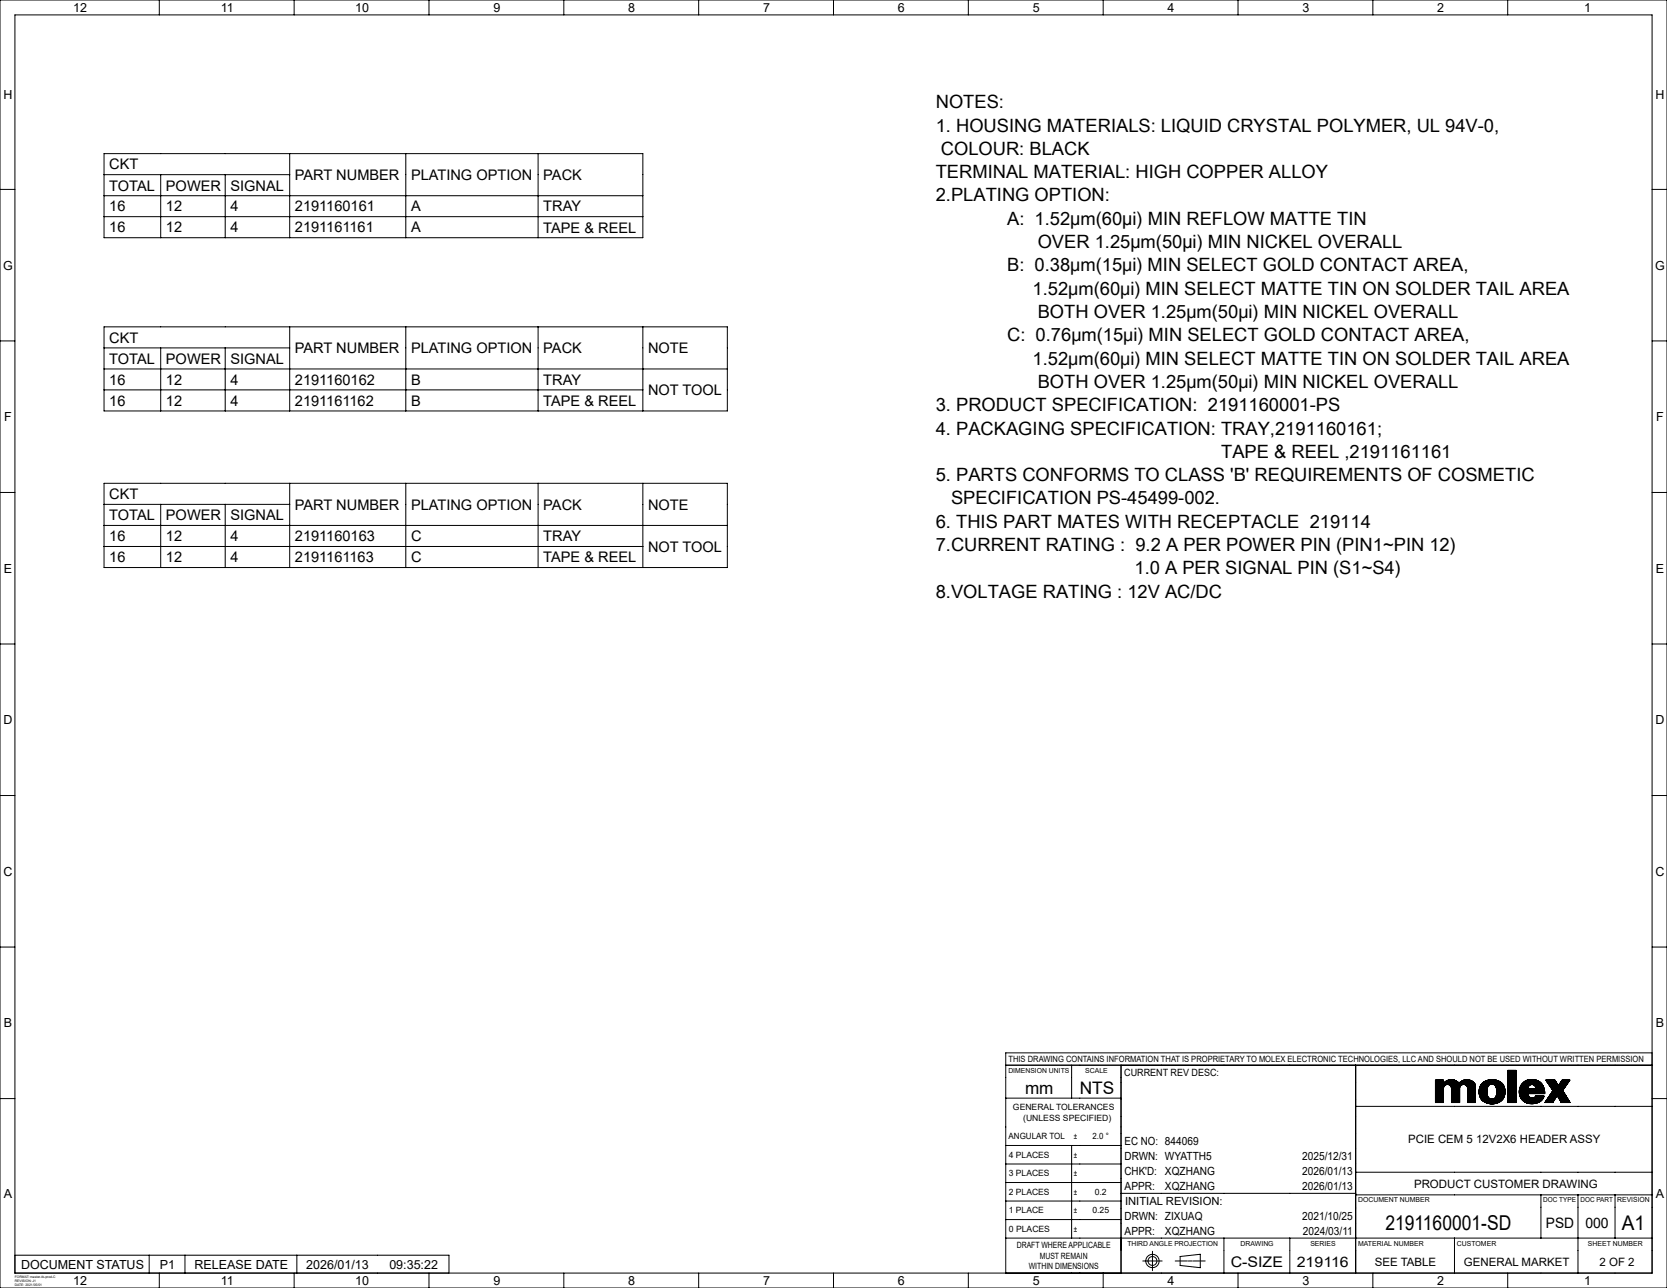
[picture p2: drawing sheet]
<svg xmlns="http://www.w3.org/2000/svg" width="559mm" height="432mm" viewBox="0 0 559 432" stroke-linecap="round" stroke-linejoin="round" font-family="sans-serif">
<g fill="none" stroke="#000" stroke-width=".34">
<path d="M0 0h558.8v431.8h-558.8zM5 5h548.8v421.8h-548.8zM53.4 0v5M98.6 0v5M143.8 0v5M189 0v5M234.2 0v5M279.4 0v5M324.6 0v5M369.8 0v5M415 0v5M460.2 0v5"/>
<path d="M505.4 0v5M34.9 51.5h180.6v28.2h-180.6zM34.9 58.6h62.2M53.9 58.6v21.1M75.5 58.6v21.1M97.1 51.5v28.2M136 51.5v28.2M180.4 51.5v28.2M0 63.5h5M34.9 65.6h180.6M34.9 72.6h180.6M553.8 63.5h5"/>
<path d="M0 114.3h5M34.9 109.6h208.9v28.2h-208.9zM34.9 116.6h62.2M53.9 116.6v21.2M75.5 116.6v21.2M97.1 109.6v28.2M136 109.6v28.2M180.4 109.6v28.2M215.5 109.6v28.2M553.8 114.3h5M34.9 123.7h208.9M34.9 130.7h180.6"/>
<path d="M0 165.1h5M34.9 162h208.9v28.3h-208.9zM34.9 169.1h62.2M34.9 176.1h208.9M53.9 169.1v21.2M75.5 169.1v21.2M97.1 162v28.3M136 162v28.3M180.4 162v28.3M215.5 162v28.3M553.8 165.1h5M34.9 183.2h180.6"/>
<path d="M0 215.9h5M553.8 215.9h5M0 266.7h5M553.8 266.7h5M0 317.5h5M553.8 317.5h5M337.1 357.1h216.7M359.2 357.1v11M375.8 357.1v69.7M454.4 357.1v69.7M505.4 358.8h2.8v10.8h-2.8zM505.5 358.8l-.1 .2"/>
<path d="M505.7 358.8l-.3 .3 .3-.3M505.9 358.8l-.5 .5M506 358.8l-.6 .6M506.1 358.8l-.7 .7M506.2 358.8l-.8 .8M506.3 358.8l-.9 .9M506.5 358.8l-1.1 1.1M506.6 358.8l-1.2 1.2M506.7 358.8l-1.3 1.3M506.8 358.8l-1.4 1.4M506.9 358.8l-1.5 1.5M507.1 358.8l-1.7 1.7"/>
<path d="M507.2 358.8l-1.8 1.8M507.3 358.8l-1.9 1.9M507.4 358.8l-2 2M507.5 358.8l-2.1 2.1M507.8 358.8l-2.4 2.4M508 358.8l-2.6 2.6M508.1 358.8l-2.7 2.7M508.2 360l-2.8 2.8M508.2 359.9l-2.8 2.8M508.2 359.8l-2.8 2.7M508.2 359.6l-2.8 2.8M508.2 359.5l-2.8 2.8"/>
<path d="M508.2 359.4l-2.8 2.8M508.2 359.3l-2.8 2.8M508.2 359.2l-2.8 2.8M508.2 359l-2.8 2.8M508.2 358.9l-2.8 2.8M508.2 358.9l-2.8 2.7M553.8 353h-216.7v73.8M0 368.3h5M337.1 368.1h38.7M454.4 370.9h99.4M481.2 362.5l.4-.4-.4 .4M481.2 362.1h2.7"/>
<path d="M481.2 362.1v7.5M481.2 362.1v.1M481.3 362.1l-.1 .1M481.4 362.1l-.2 .3 .2-.3M481.7 362.1l-.5 .5M481.8 362.1l-.6 .7M481.9 362.1l-.7 .8M482 362.1l-.8 .9M482.2 362.1l-1 1M482.3 362.1l-1.1 1.1M482.4 362.1l-1.2 1.3M482.5 362.1l-1.3 1.4"/>
<path d="M482.6 362.1l-1.4 1.5M482.8 362.1l-1.6 1.6M482.9 362.1l-1.7 1.7M483 362.1l-1.8 1.8M483.1 362.1l-1.9 2M483.2 362.1l-2 2.1M483.4 362.1l-2.2 2.2M483.5 362.1l-2.3 2.3M483.6 362.1l-2.4 2.4M483.7 362.1l-2.5 2.6M483.8 362.1l-2.6 2.7M483.9 364.9a1.34 1.34 0 0 1 1.3-1.3 1.34 1.34 0 0 1 1.4 1.3"/>
<path d="M483.9 368.7l-1 .9M483.9 368.6l-1.1 1M483.9 368.4l-1.2 1.2M483.9 368.3l-1.3 1.3M483.9 368.2l-1.5 1.4M483.9 368.1l-1.6 1.5M483.9 368l-1.7 1.6M483.9 367.8l-1.8 1.8M483.9 367.7l-1.9 1.9M483.9 367.6l-2.1 2M483.9 367.5l-2.2 2.1M483.9 367.4l-2.3 2.2"/>
<path d="M483.9 367.2l-2.4 2.4M483.9 367.1l-2.5 2.5M483.9 367l-2.7 2.6M483.9 366.9l-2.7 2.7M483.9 366.8l-2.7 2.7M483.9 366.6l-2.7 2.8M483.9 366.5l-2.7 2.8M483.9 366.4l-2.7 2.8M483.9 366.3l-2.7 2.7M483.9 366.2l-2.7 2.7M483.9 366l-2.7 2.8M483.9 365.9l-2.7 2.8"/>
<path d="M483.9 365.8l-2.7 2.8M483.9 365.7l-2.7 2.7M483.9 365.6l-2.7 2.7M483.9 365.5l-2.7 2.8M483.9 365.4l-2.7 2.7M483.9 365.3l-2.7 2.7M483.9 365.1l-2.7 2.8M483.9 365l-2.7 2.8M483.9 364.9l-2.7 2.8M483.9 369.6h-.2M483.9 369.4l-.3 .2M483.9 369.3l-.4 .3"/>
<path d="M483.9 369.2l-.5 .4M483.9 369l-.6 .6M483.9 368.9l-.9 .7M483.9 364.9v4.7h-2.7M483.9 362.1v1.1a3.4 3.4 0 0 1 5.2 0 3.4 3.4 0 0 1 4.9-.3M483.9 364.8l-2.7 2.7M483.9 363l-2.7 2.7M483.9 362.9l-2.7 2.7M483.9 362.7l-2.7 2.8M483.9 362.6l-2.7 2.8M483.9 362.5l-2.7 2.8M483.9 362.4l-2.7 2.7"/>
<path d="M483.9 362.3l-2.7 2.7M483.9 362.1l-2.7 2.8M483.9 364.6l-2.7 2.8M483.9 364.5l-2.7 2.8M484 364.3l-2.8 2.9M484.2 362.8l-3 3.1M484.7 362.5l-3.5 3.5M485 362.3l-3.8 3.8M485.2 362.2l-4 4M485.4 362.2l-4.2 4.1M485.5 362.1l-4.3 4.4M485.7 362.1l-4.5 4.5"/>
<path d="M485.9 362l-4.7 4.7M486 362l-4.8 4.8M486.1 362l-4.9 4.9M486.3 362l-5.1 5.1M486.4 362l-1.8 1.7M486.5 362l-1.7 1.6M486.6 365.5l2.4-2.4-2.4 2.5M486.6 364.9v4.7M486.6 362l-1.6 1.6M486.7 362l-1.6 1.6M486.9 362l-1.7 1.6M487 362l-1.7 1.6"/>
<path d="M487.1 362l-1.7 1.6M487.2 362l-1.7 1.6M487.3 362.1l-1.7 1.5M487.3 362.1l-1.6 1.6M487.4 362.1l-1.6 1.6M487.5 362.1l-1.7 1.6M487.6 362.1l-1.7 1.7M487.7 362.2l-1.7 1.6M487.8 362.2l-1.7 1.7M487.9 362.3l-1.7 1.7M488 362.3l-1.7 1.8M488.1 362.4l-1.8 1.7"/>
<path d="M488.2 362.4l-1.8 1.8M488.2 362.4l-1.8 1.9M488.3 362.5l-1.9 1.9M488.4 362.5l-1.9 2M488.5 362.6l-2 1.9M488.5 362.6l-2 2M488.6 362.7l-2.1 2M488.7 362.7l-2.1 2.2M488.7 362.8l-2.1 2.2M488.8 362.9l-2.2 2.2M488.9 362.9l-2.3 2.3M488.9 363l-2.3 2.3"/>
<path d="M489.3 369.6h.1M489.3 369.5l-.2 .1M489.3 369.3l-.3 .3 .3-.2M489.3 369.2l-.4 .4M489.3 369.1l-.6 .5M489.3 368.9l-.7 .7M489.3 368.8l-.8 .8M489.3 368.7l-.9 .9M489.3 368.6l-1 1M489.3 368.5l-1.2 1.1M489.3 368.3l-1.3 1.3M489.3 368.2l-1.4 1.4"/>
<path d="M489.3 368.1l-1.5 1.5M489.3 368l-1.6 1.6M489.3 367.9l-1.8 1.7M489.3 367.7l-1.9 1.9M489.3 367.6l-2 2M489.3 367.5l-2.1 2.1M489.3 367.4l-2.2 2.2M489.3 367.3l-2.4 2.3M489.3 367.2l-2.5 2.4M489.3 367l-2.6 2.6M489.3 366.9l-2.7 2.7M489.3 366.8l-2.7 2.8"/>
<path d="M489.3 366.7l-2.7 2.8M489.3 366.6l-2.7 2.7M489.3 366.4l-2.7 2.8M489.3 366.3l-2.7 2.8M489.3 366.2l-2.7 2.8M489.3 366.1l-2.7 2.8M489.3 366l-2.7 2.8M489.3 365.9l-2.7 2.8M489.3 365.8l-2.7 2.8M489.3 365.7l-2.7 2.7M489.3 365.5l-2.7 2.8M489.3 365.4l-2.7 2.8"/>
<path d="M489.3 365.3l-2.7 2.8M489.3 365.2l-2.7 2.8M489.3 365.1l-2.7 2.7M489.3 364.9l-2.7 2.8M489.3 364.8l-2.7 2.8M489.3 364.7l-2.7 2.8M489.3 364.5l-2.7 2.9M489.4 364.3l-2.8 3M489.5 362.8l-2.9 2.9M489.9 362.5l-3.3 3.3M490.2 362.3l-3.6 3.6M490.4 362.2l-3.8 3.9"/>
<path d="M490.6 362.2l-4 4M490.7 362.1l-4.1 4.2M490.9 362.1l-4.3 4.3M491.1 362l-4.5 4.5M491.2 362l-4.6 4.7M491.3 362l-4.7 4.8M491.5 362l-4.9 4.9M491.6 362l-5 5M491.7 362l-5.1 5.1M491.8 362l-1.7 1.7M491.9 362l-1.6 1.6M492 364.9a1.34 1.34 0 0 0-1.4-1.3 1.34 1.34 0 0 0-1.3 1.3v4.7h-2.7"/>
<path d="M492 369.1l2.6-2.5-2.6 2.7M492 365.2l2.2-2.1-2.2 2.3M492 365l2.1-2-2.1 2.1M492 364.9v4.7M492.1 362l-1.7 1.6M492.2 362l-1.7 1.6M492.3 362l-1.6 1.6M492.4 362l-1.6 1.6M492.5 362.1l-1.6 1.5M492.6 362.1l-1.6 1.5M492.7 362.1l-1.6 1.5M492.7 362.1l-1.5 1.6"/>
<path d="M492.8 362.2l-1.6 1.5M493.1 362.2l-1.8 1.5M493.1 362.3l-1.6 1.6M493.2 362.3l-1.6 1.7M493.3 362.4l-1.7 1.6M493.4 362.4l-1.7 1.7M493.5 362.5l-1.8 1.7M493.5 362.5l-1.7 1.7M493.6 362.5l-1.8 1.8M493.7 362.6l-1.8 1.8M493.7 362.6l-1.8 1.9M493.8 362.7l-1.9 1.9"/>
<path d="M493.9 362.7l-1.9 2M493.9 362.8l-1.9 2M494 362.9l-2 2M494 362.9l.6 1.2M494.3 363.1l-2.3 2.4M494.3 363.2l-2.3 2.4M494.4 363.3l-2.4 2.4M494.4 363.4l-2.4 2.4M494.4 363.4l-2.4 2.6M494.5 363.5l-2.5 2.6M494.5 363.6l-2.5 2.6M494.5 363.7l-2.5 2.6"/>
<path d="M494.5 363.8l-2.5 2.6M494.6 363.9l-2.6 2.7M494.6 364l-2.6 2.7M494.6 369.6h-.1M494.6 369.5l-.2 .1M494.6 369.3l-.3 .3M494.6 369.2l-.4 .4M494.6 369.1l-.5 .5M494.6 369l-.7 .6M494.6 368.9l-.8 .7M494.6 368.7l-.9 .9M494.6 368.6l-1 1"/>
<path d="M494.6 368.5l-1.1 1.1M494.6 368.4l-1.3 1.2M494.6 368.3l-1.4 1.3M494.6 368.1l-1.5 1.5M494.6 368l-1.6 1.6M494.6 367.9l-1.7 1.7M494.6 367.8l-1.9 1.8M494.6 367.7l-2 1.9M494.6 367.5l-2.1 2.1M494.6 367.4l-2.2 2.2M494.6 367.3l-2.3 2.3M494.6 367.2l-2.5 2.4"/>
<path d="M494.6 367.1l-2.6 2.5M494.6 366.9l-2.6 2.7M494.6 366.8l-2.6 2.7M494.6 366.7l-2.6 2.7M494.6 366.4l-2.6 2.7M494.6 366.3l-2.6 2.7M494.6 366.2l-2.6 2.6M494.6 366.1l-2.6 2.6M494.6 365.9l-2.6 2.7M494.6 365.8l-2.6 2.7M494.6 365.7l-2.6 2.7M494.6 365.6l-2.6 2.6"/>
<path d="M494.6 365.5l-2.6 2.6M494.6 365.3l-2.6 2.7M494.6 365.2l-2.6 2.7M494.6 365.1l-2.6 2.7M494.6 365l-2.6 2.6M494.6 364.9l-2.6 2.6M494.6 364.7l-2.6 2.7M494.6 364.6l-2.6 2.7M494.6 364.5l-2.6 2.7M494.6 364.4l-2.6 2.6M494.6 364.3l-2.6 2.6M494.6 364.1l-2.6 2.7"/>
<path d="M494.6 364.1v5.5h-2.6M497.3 362.8a4.2 4.2 0 0 0 0 6.4M497.3 362.8l-.9 .9M497.6 362.6l-1.3 1.3M497.9 362.5l-1.7 1.7M498.1 362.4l-2 2M498.3 362.3l-2.3 2.2M498.4 366l-2.1 2.1M498.4 366.1l-2 2.1M498.4 365.9l-2.1 2.2M498.4 366.2l-2 2.1M498.4 365.7l-2.2 2.3"/>
<path d="M498.4 366.3l-2 2.1M498.4 365.6l-2.2 2.3M498.5 366.4l-2 2.1 2-2M498.5 365.5l-2.3 2.3M498.5 365.3l-2.4 2.4M498.5 362.2l-2.5 2.5M498.5 366.6l-1.9 2M498.5 366.7l-1.9 2M498.5 365.2l-2.4 2.5M498.5 366.8l-1.8 1.9M498.5 365l-2.4 2.6M498.5 366.9l-1.7 1.9 1.8-1.8"/>
<path d="M498.6 364.9l-2.6 2.6M498.6 367.1l-1.8 1.8M498.6 364.7l-2.6 2.7M498.6 367.2l-1.7 1.7M498.6 367.3l-1.6 1.7M498.6 362.2l-2.7 2.7M498.7 364.5l-2.7 2.8M498.7 367.4l-1.7 1.6M498.7 367.5l-1.6 1.6M498.7 364.4a1.47 1.47 0 0 1 1.4-1 1.47 1.47 0 0 1 1.4 1M498.7 364.4l-.3 1.6 .3 1.5M498.7 367.6l-1.5 1.6 1.6-1.5"/>
<path d="M498.7 364.4l-2.8 2.8M498.8 367.8l-1.5 1.4M498.8 362.1l-2.9 2.9M498.9 367.8l-1.5 1.5M498.9 364.1l-3 3M498.9 362.1l-3 3M498.9 367.9l-1.4 1.4M499 368l-1.4 1.4M499 368.1l-1.3 1.3M499.1 362.1l-3.3 3.2M499.1 368.1l-1.4 1.4M499.2 368.2l-1.4 1.3"/>
<path d="M499.2 362l-3.4 3.4M499.3 368.2l-1.4 1.4M499.3 368.3l-1.3 1.3M499.3 362l-3.5 3.5M499.4 368.3l-1.3 1.3M499.5 362l-3.7 3.7M499.5 368.4l-1.4 1.3M499.6 368.4l-1.4 1.3M499.6 362l-3.8 3.8M499.7 368.4l-1.4 1.3M499.8 362l-4 3.9M499.8 368.5l-1.4 1.3"/>
<path d="M499.9 368.5l-1.4 1.3M499.9 361.9l-4.1 4.1M500 368.5l-1.4 1.3M500 361.9l-4.2 4.3M500.1 368.5l-1.4 1.4M500.1 361.9l-4.3 4.4M500.2 368.5l-1.4 1.4M500.2 361.9l-4.4 4.5M500.4 368.5l-1.5 1.4M500.4 361.9l-4.6 4.6M500.5 362l-4.7 4.6M500.5 368.4l-1.5 1.5"/>
<path d="M500.6 362l-4.8 4.7M500.7 362l-4.8 4.8M500.7 368.4l-1.6 1.6M500.8 362l-4.9 4.9M500.9 362l-5 5M501 368.2l-1.8 1.8M501 362l-1.7 1.7M501.1 362l-1.6 1.5M501.2 362l-1.5 1.5M501.3 362.1l-1.4 1.4M501.4 362.1l-1.4 1.3M501.5 364.4a3.2 3.2 0 0 1-.9 4 1.47 1.47 0 0 1-1.9-.9"/>
<path d="M501.5 362.1l-1.4 1.3M501.5 364.6l1.8-1.6-1.7 1.7M501.6 362.1l-1.4 1.3M501.7 362.2l-1.4 1.3M501.7 365.3l2-1.9-2 2M501.8 362.2l-1.4 1.3M501.9 362.2l-1.4 1.3M502 362.3l-1.4 1.2M502 362.3l-1.3 1.3M502.1 362.3l-1.3 1.3M502.2 362.4l-1.3 1.3M502.3 362.4l-1.4 1.3"/>
<path d="M502.4 362.4l-1.4 1.4M502.5 362.5l-1.4 1.3M502.5 362.5l-1.3 1.4M502.6 362.6l-1.4 1.4M502.7 362.6l-1.4 1.4M502.8 362.6l-1.5 1.5M502.9 362.7l-1.5 1.5 1.5-1.5M503 362.8l-1.6 1.5M503 362.8l1 1M503 362.8a5.3 5.3 0 0 0-5.7 0M503 369.2a5.3 5.3 0 0 1-5.7 0M503.1 362.8l-1.6 1.6"/>
<path d="M503.1 362.9l-1.6 1.6M503.3 363l-1.7 1.8M503.4 363.1l-1.8 1.8M503.5 363.1l-1.9 1.9M503.5 363.2l-1.8 1.9M503.6 363.2l-1.9 1.9M503.6 363.3l-1.9 1.9M503.7 363.5l-2 2M503.8 363.5l-2.1 2.1M503.8 363.6l-2 2.2M503.9 368.4l-.9 .8M503.9 363.7l-2.1 2.2"/>
<path d="M503.9 363.8l-2.1 2.2M504 363.8l-2.2 2.3M504 363.8a4.3 4.3 0 0 1-1 5.4M504 363.9l-2.2 2.3M504 368.1l-1.3 1.3M504.1 364l-2.4 2.4M504.1 364.1l-2.4 2.4M504.1 367.9l-1.6 1.6M504.1 364.2l-2.4 2.4M504.2 364.2l-2.5 2.6M504.2 364.3l-2.5 2.6M504.2 367.7l-2 1.9"/>
<path d="M504.2 364.4l-2.6 2.7M504.3 364.5l-2.7 2.8M504.3 367.5l-2.3 2.2M504.3 364.6l-2.8 2.8M504.3 364.7l-2.9 2.9M504.3 367.3l-2.4 2.5M504.4 364.8l-3.1 3.1M504.4 364.9l-5.1 5.1M504.4 367.1l-2.7 2.8M504.4 365l-5 5M504.4 367l-2.9 2.9M504.4 365.1l-4.9 4.9"/>
<path d="M504.5 365.2l-4.9 4.8M504.5 366.8l-3.1 3.1M504.5 365.3l-4.8 4.8M504.5 366.7l-3.3 3.3M504.5 365.4l-4.7 4.7M504.5 366.5l-3.4 3.5M504.5 365.5l-4.6 4.6M504.5 365.6l-4.5 4.5M504.5 366.4l-3.6 3.6M504.5 366.3l-3.7 3.7M504.5 365.7l-4.4 4.4M504.5 365.8l-4.2 4.3"/>
<path d="M504.5 366.2l-3.9 3.9M504.5 366l-4 4.1M504.5 365.9l-4.1 4.2M505.4 361.1l2.3-2.3-2.3 2.3M505.4 367.2l2.8-2.7-2.8 2.8M508.2 369.6h-.2M508.2 369.4l-.3 .2M508.2 369.3l-.4 .3M508.2 369.2l-.5 .4M508.2 369l-.6 .6M508.2 368.9l-.7 .7M508.2 368.8l-.9 .8"/>
<path d="M508.2 368.7l-1 .9M508.2 368.6l-1.1 1M508.2 368.4l-1.2 1.2M508.2 368.3l-1.3 1.3M508.2 368.2l-1.5 1.4M508.2 368.1l-1.6 1.5M508.2 368l-1.7 1.6M508.2 367.8l-1.8 1.8M508.2 367.7l-1.9 1.9M508.2 367.6l-2 2M508.2 367.5l-2.2 2.1M508.2 367.4l-2.3 2.2"/>
<path d="M508.2 367.2l-2.4 2.4M508.2 367.1l-2.5 2.5M508.2 367l-2.6 2.6M508.2 366.8l-2.8 2.8 2.8-2.7M508.2 366.6l-2.8 2.8M508.2 366.5l-2.8 2.8M508.2 366.4l-2.8 2.8M508.2 366.3l-2.8 2.8M508.2 366.2l-2.8 2.8M508.2 366l-2.8 2.8M508.2 365.9l-2.8 2.8M508.2 365.8l-2.8 2.8"/>
<path d="M508.2 365.7l-2.8 2.8M508.2 365.6l-2.8 2.8M508.2 365.4l-2.8 2.8M508.2 365.3l-2.8 2.8M508.2 365.2l-2.8 2.8M508.2 365.1l-2.8 2.8M508.2 365l-2.8 2.8M508.2 364.8l-2.8 2.8M508.2 364.7l-2.8 2.8M508.2 364.6l-2.8 2.8M508.2 364.3l-2.8 2.8M508.2 364.2l-2.8 2.8"/>
<path d="M508.2 364.1l-2.8 2.8M508.2 363.9l-2.8 2.8M508.2 363.8l-2.8 2.8M508.2 363.7l-2.8 2.8M508.2 363.6l-2.8 2.8M508.2 363.5l-2.8 2.8M508.2 363.3l-2.8 2.8M508.2 363.2l-2.8 2.8M508.2 363.1l-2.8 2.8M508.2 363l-2.8 2.8M508.2 362.9l-2.8 2.8M508.2 362.7l-2.8 2.8"/>
<path d="M508.2 362.6l-2.8 2.8M508.2 362.5l-2.8 2.8M508.2 362.4l-2.8 2.8M508.2 362.3l-2.8 2.8M508.2 362.1l-2.8 2.8M508.2 362l-2.8 2.8M508.2 361.9l-2.8 2.8M508.2 361.8l-2.8 2.8M508.2 361.7l-2.8 2.8M508.2 361.5l-2.8 2.8M508.2 361.4l-2.8 2.8M508.2 361.3l-2.8 2.8"/>
<path d="M508.2 361.2l-2.8 2.8M508.2 361.1l-2.8 2.8M508.2 361l-2.8 2.7M508.2 360.8l-2.8 2.8M508.2 360.7l-2.8 2.8M508.2 360.6l-2.8 2.8M508.2 360.5l-2.8 2.8M508.2 360.4l-2.8 2.7M508.2 360.2l-2.8 2.8M508.2 360.1l-2.8 2.8M509.3 366.5l.5 1.6M509.6 364.3l-.3 2.2"/>
<path d="M509.8 368.1l1.1 1.2 2.1 .7M510 368.4l3.3-3.3-3.3 3.3M510.9 362.7l-.8 .8M511.2 362.5l-1.3 1.3M511.5 362.3l-1.8 1.8M511.7 362.2l-2.1 2.1M511.9 362.2l-2.3 2.3M512.1 362.1l-2.6 2.6M512.2 364.9l-2.6 2.7M512.2 365l-2.6 2.7M512.2 364.8l-2.7 2.7M512.2 366.7l-1.9 2"/>
<path d="M512.2 366.9l-1.8 1.9 1.8-1.8M512.2 364.6l-2.7 2.8M512.2 362l-2.7 2.8M512.3 367.1l-1.9 1.8M512.3 364.5l-2.8 2.8M512.3 367.1l-1.8 1.9M512.3 365.1l-2.7 2.7M512.3 367.2l-1.8 1.8M512.4 367.3l-1.8 1.8M512.4 362l-3 3M512.4 367.4l-1.7 1.8 1.7-1.7M512.4 364.2l-3 3"/>
<path d="M512.4 365.1l-2.7 2.7M512.5 367.5l-1.7 1.7M512.5 362l-3.1 3.1M512.5 367.6l-1.6 1.7M512.6 365.1l-2.9 2.8M512.6 364a1.34 1.34 0 0 1 1.5-.3 1.34 1.34 0 0 1 .8 1.4h-2.7zM512.6 367.7l-1.7 1.6M512.7 365.1l-3 2.9M512.7 362l-3.4 3.3M512.7 367.8l-1.7 1.6M512.8 367.8l-1.7 1.6M512.8 365.1l-3 3"/>
<path d="M512.8 367.9l-1.6 1.6 1.7-1.6M512.8 361.9l-3.5 3.6M512.9 365.1l-3.1 3.1M513 361.9l-3.7 3.7M513 368l-1.7 1.5M513 365.1l-3.1 3.1M513 368l-1.6 1.6M513.1 361.9l-3.8 3.8M513.1 368l-1.6 1.6M513.1 365.1l-3.2 3.2M513.2 368.1l-1.6 1.6M513.2 361.9l-3.9 3.9"/>
<path d="M513.3 368.1l-1.7 1.6M513.3 361.9l-4 4.1M513.4 368.1l-1.7 1.6M513.4 365.1l-3.4 3.4M513.5 361.9l-4.2 4.2M513.5 368.1l-1.7 1.7M513.6 365.1l-3.5 3.5M513.6 361.9l-4.3 4.3M513.6 368.1l-1.7 1.7M513.7 365.1l-3.5 3.5M513.7 361.9l-4.4 4.4M513.7 368.1l-1.7 1.7"/>
<path d="M513.8 365.1l-3.6 3.6M513.8 361.9l-4.5 4.5M513.9 368.1l-1.8 1.8M513.9 361.9l-4.6 4.6M513.9 365.1l-1.6 1.5M514 361.9l-4.7 4.7M514 368.1l-1.8 1.8M514 365.1l-1.6 1.5M514.1 361.9l-4.8 4.8M514.2 365.1l-1.6 1.5M514.2 368l-1.9 1.9M514.2 362l-4.8 4.8"/>
<path d="M514.2 370l2.6-2.5-2.7 2.5M514.3 365.1l-1.6 1.5M514.3 362l-4.9 4.9M514.4 365.1l-1.6 1.5M514.4 362l-5 5M514.5 365.1l-1.6 1.5M514.5 362l-5.1 5.1M514.6 366.6l2.7-2.5-2.6 2.5M514.6 362l-1.8 1.8M514.6 365.1l-1.6 1.5M514.7 362.1l-1.6 1.6M514.7 367.5l-.1 .2"/>
<path d="M514.8 367.5l-.5 .5-.6 .1M514.8 367.5h2.8M514.8 365.1l-1.6 1.5M514.8 362.1l-1.6 1.5M514.9 364.6l1.6-1.6-1.6 1.7M514.9 362.1a4.2 4.2 0 0 0-5.3 2.2M514.9 362.1l1.3 .7 1 1.1M514.9 367.5l-2.5 2.4M514.9 362.1l-1.5 1.5M515 362.1l-1.5 1.5M515 367.5l-2.5 2.4M515.1 362.2l-1.5 1.4"/>
<path d="M515.1 367.5l-2.5 2.5M515.2 362.2l-1.5 1.4M515.3 367.5l-2.6 2.5M515.3 362.2l-1.5 1.4M515.4 362.3l-1.5 1.3M515.4 367.5l-2.6 2.5M515.4 362.3l-1.4 1.4M515.5 367.5l-2.6 2.5M515.5 362.3l-1.4 1.4M515.6 362.4l-1.3 1.4M515.6 367.5l-2.6 2.5M515.7 367.5l-2.6 2.5"/>
<path d="M515.8 362.5l-1.4 1.4M515.9 367.5l-2.7 2.5M515.9 362.5l-1.5 1.4M516 362.6l-1.4 1.5 1.4-1.5M516 367.5l-2.6 2.5M516.1 362.7l-1.5 1.4M516.1 367.5l-2.6 2.5M516.2 362.7l-1.5 1.5M516.2 367.5l-2.6 2.5M516.2 362.8l-1.5 1.5M516.3 362.8l-1.5 1.6M516.3 367.5l-2.6 2.5"/>
<path d="M516.4 362.9l-1.6 1.6M516.5 367.5l-2.7 2.5M516.6 363.1l-1.7 1.7M516.6 367.5l-2.6 2.5M516.6 363.2l-1.7 1.8M516.7 363.2l-3.4 3.4M516.7 363.3l-3.3 3.3M516.8 363.3l-3.3 3.3M516.9 363.4l-3.3 3.2M516.9 367.5l-2.6 2.5M516.9 363.5l-3.1 3.1M517 363.6l-3.1 3"/>
<path d="M517 367.5l-2.5 2.4M517 363.6l-3 3M517.1 363.7l-3 2.9M517.1 363.8l-2.9 2.8M517.1 367.5l-2.5 2.4M517.1 363.8l-2.7 2.8M517.2 368.4l-.9 .9M517.2 363.9l-2.7 2.7M517.2 363.9l.5 1.3 .1 1.4h-5.6a1.48 1.48 0 0 0 1.5 1.5M517.2 367.5l-2.5 2.4M517.3 364.2l-2.5 2.4M517.3 368.1l-1.3 1.4"/>
<path d="M517.3 364.2l-2.3 2.4M517.4 367.5l-2.5 2.4M517.4 364.3l-2.3 2.3M517.4 364.4l-2.2 2.2M517.4 367.9l-1.6 1.7M517.4 364.5l-2.1 2.1M517.5 367.5l-2.4 2.3M517.5 364.6l-2.1 2M517.5 367.7l-1.9 1.9M517.5 364.7l-1.9 1.9M517.5 364.8l-1.8 1.8M517.6 367.6l-2.2 2.1"/>
<path d="M517.6 364.9l-1.8 1.7M517.6 367.5l-2.4 2.3M517.6 367.5a3.9 3.9 0 0 1-4.6 2.5M517.6 364.9l-1.7 1.7M517.6 365l-1.6 1.6M517.6 365.1l-1.5 1.5M517.7 365.2l-1.4 1.4M517.7 365.3l-1.3 1.3M517.7 365.4l-1.2 1.2M517.7 365.5l-1.1 1.1M517.8 365.6l-1.1 1M517.8 365.7l-.9 .9"/>
<path d="M517.8 365.8l-.8 .8M517.8 365.9l-.7 .7M517.8 366.1l-.6 .5M517.8 366.2l-.5 .4M517.8 366.2l-.4 .4M517.8 366.3l-.3 .3M517.8 366.6h.1M517.8 366.5l-.2 .1M517.9 369.6h2.6l1.5-2.4 1.4 2.4M518.2 362.1h.1M518.3 362.1l-.1 .1M518.5 362.1l-.2 .1"/>
<path d="M518.6 362.1l-.3 .2M518.7 362.1l-.3 .3M518.8 362.1l-.4 .4M518.9 362.1l-.4 .5M519 362.1l-.5 .5M519.2 362.1l-.6 .6M519.3 362.1l-.7 .7M519.4 362.1l-.7 .7M519.5 362.1l-.8 .8M519.6 362.1l-.8 .9M519.8 362.1l-1 1M519.9 362.1l-1 1"/>
<path d="M520 362.1l-1.1 1.1M520.1 362.1l-1.1 1.2M520.2 362.1l-1.2 1.2M520.4 362.1l-1.3 1.3M520.5 362.1l-1.4 1.4M520.6 362.1l-1.4 1.4M520.7 369.3l-.2 .3 .1-.1M520.7 362.1l-1.5 1.5M520.8 369.2l-.5 .4M520.8 362.1l-1.5 1.6M521 362.1l-1.7 1.7M521 368.9l-.7 .7 .6-.6"/>
<path d="M521.1 368.7l-.9 .9M521.1 362.1l-1.7 1.7M521.2 362.1l-1.8 1.8M521.2 362.1h-3l2.4 3.5-2.7 4M521.2 362.1l1.2 1.9 1.3-1.9M521.2 362.1l-1.7 1.9M521.3 368.4l-1.3 1.2M521.3 362.2l-1.8 1.8M521.3 362.3l-1.7 1.8M521.4 362.4l-1.8 1.8M521.4 362.4l-1.7 1.9 1.8-1.8M521.5 368.1l-1.6 1.5"/>
<path d="M521.5 362.5l-1.8 1.9M521.5 362.6l-1.7 1.8M521.6 362.7l-1.8 1.8M521.6 362.8l-1.7 1.8M521.7 367.8l-1.9 1.8M521.7 362.8l-1.8 1.9M521.7 362.9l-1.7 1.8M521.8 363l-1.8 1.8M521.8 363.1l-1.7 1.8M521.9 363.1l-1.8 1.8M521.9 367.4l-2.2 2.2M521.9 363.2l-1.7 1.8"/>
<path d="M521.9 363.3l-1.7 1.8M522 363.4l-1.7 1.8M522.1 363.5l-1.7 1.8M522.1 363.6l-1.7 1.8M522.2 363.7l-1.7 1.8 1.7-1.8M522.3 363.8l-1.7 1.8M522.3 363.9l-1.9 1.9M522.7 368.4l1.8-1.7-1.8 1.8M523.1 369.1l1.8-1.8-1.8 1.9M523.2 362.7l.7-.6-.8 .8M523.4 369.6h2.9M523.6 369.6l1.7-1.6-1.6 1.6"/>
<path d="M523.7 362.1h2.5M523.7 362.1h-.1M523.7 362.1l-.2 .2M523.8 365.6l-1.7 1.8M523.9 365.7l-1.8 1.8M523.9 365.8l-1.7 1.7M524 365.8l-1.8 1.9 1.8-1.8M524 362.1l-1.2 1.2M524 365.9l-1.7 1.8M524 365.3l-2 2M524.1 366l-1.8 1.8M524.1 366.1l-1.7 1.8"/>
<path d="M524.1 362.1l-1.6 1.6M524.2 366.2l-1.8 1.8M524.2 366.2l-1.7 1.8M524.3 362.1l-4.1 4.1M524.3 366.3l-1.8 1.8M524.3 366.4l-1.7 1.8M524.3 364.9l-4.7 4.7M524.3 366.5l-1.7 1.8M524.4 362.1l-4.5 4.5M524.4 366.5l-1.8 1.8M524.5 362.1l-4.8 4.8M524.5 366.8l-1.7 1.8"/>
<path d="M524.6 366.8l-1.8 1.8M524.6 364.5l-5.2 5.1M524.6 362.1l-5.2 5.2M524.6 366.9l-1.7 1.8M524.6 369.6l1.1-.9-.9 .9M524.7 367l-1.8 1.8M524.7 367l-1.8 1.9M524.7 362.1l-5.5 5.6M524.8 367.1l-1.8 1.9 1.8-1.8M524.9 362.1l-5.9 5.9M524.9 364.1l-5.6 5.5M524.9 367.4l-1.7 1.9"/>
<path d="M525 362.1l-6.3 6.3M525 367.5l-1.8 1.8M525 367.6l-1.7 1.8M525.1 367.6l-1.8 1.9M525.1 362.1l-6.6 6.7M525.1 367.7l-1.8 1.9M525.2 363.7l-6 5.9M525.2 367.8l-1.8 1.8M525.2 367.9l-1.7 1.7M525.2 362.1l-7 7M525.3 362.1l-7.3 7.4M525.3 368.1l-1.5 1.5"/>
<path d="M525.4 368.2l-1.5 1.4M525.4 363.3l-6.3 6.3M525.4 368.2l-1.4 1.4M525.5 362.1l-7.6 7.5M525.5 368.3l-1.3 1.3M525.5 368.4l-1.2 1.2M525.6 362.1l-7.6 7.5M525.6 368.5l-1.2 1.1M525.6 368.5l-1.1 1.1M525.7 362.1l-7.6 7.5M525.7 362.9l-6.7 6.7M525.8 368.8l-.9 .8"/>
<path d="M525.8 368.8l-.8 .8M525.8 362.1l-7.6 7.5M525.8 368.9l-.7 .7M525.9 369l-.7 .6M525.9 362.1l-7.5 7.5M526 369.1l-.6 .5M526 362.5l-7.2 7.1M526 369.2l-.5 .4M526 362.1l-7.5 7.5M526.1 369.3l-.5 .3M526.1 369.4l-.3 .2M526.2 369.4l-.2 .2"/>
<path d="M526.2 362.1l-7.6 7.5M526.2 369.6h.1M526.2 362.1l-7.5 7.5M526.2 369.5l-.2 .1M526.2 362.1l-2.4 3.5 2.5 4M553.8 368.3h5M337.1 384h38.7M337.1 390.2h38.7M337.1 396.4h38.7M359.2 384v31.1M454.4 393h99.4M337.1 415.1h216.7"/>
<path d="M337.1 402.6h38.7M337.1 408.9h38.7M375.8 400.1h78.6M386.3 419.5v2.7M410.3 415.1v11.7M432.4 415.1v11.7M454.4 400.6h99.4M487.6 415.1v11.7M516.5 400.6v14.5M529 400.6v26.2M541.4 400.6v14.5M5 420.8h145.5v6"/>
<path d="M50 420.8v6M53.4 426.8v5M62 420.8v6M98.6 426.8v5M99.5 420.8v6M143.8 426.8v5M189 426.8v5M234.2 426.8v5M279.4 426.8v5M324.6 426.8v5M369.8 426.8v5M383.1 422.7h2.7"/>
<path d="M386 422.7h.7M386.3 422.4v.7M386.3 423.3v2.7M386.9 422.7h2.7M393.9 422.7h4.1M395.6 421.2l6.7-.7v4.5l-6.7-.8zM398.3 422.7h1.3M399.9 422.7h4.1M415 426.8v5M460.2 426.8v5M505.4 426.8v5"/>
<circle cx="386.3" cy="422.7" r="2.25"/>
<circle cx="386.3" cy="422.7" r="1.5"/>
</g>
<text font-size="6.9" x="464.4" y="412.3">2191160001-SD</text>
<text font-size="6.8" x="543.7" y="412.3">A1</text>
<g font-size="6.1">
<text x="313.7" y="36.3">NOTES:</text>
<text x="313.7" y="44.1">1. HOUSING MATERIALS: LIQUID CRYSTAL POLYMER, UL 94V-0,</text>
<text x="315.4" y="51.9">COLOUR: BLACK</text>
<text x="313.7" y="59.7">TERMINAL MATERIAL: HIGH COPPER ALLOY</text>
<text x="313.7" y="67.5">2.PLATING OPTION:</text>
<text x="337.6" y="75.4">A: 1.52µm(60µi) MIN REFLOW MATTE TIN</text>
<text x="347.9" y="83.2">OVER 1.25µm(50µi) MIN NICKEL OVERALL</text>
<text x="337.6" y="91">B: 0.38μm(15μi) MIN SELECT GOLD CONTACT AREA,</text>
<text x="346.1" y="98.8">1.52μm(60μi) MIN SELECT MATTE TIN ON SOLDER TAIL AREA</text>
<text x="347.9" y="106.6">BOTH OVER 1.25μm(50μi) MIN NICKEL OVERALL</text>
<text x="337.6" y="114.4">C: 0.76μm(15μi) MIN SELECT GOLD CONTACT AREA,</text>
<text x="346.1" y="122.2">1.52μm(60μi) MIN SELECT MATTE TIN ON SOLDER TAIL AREA</text>
<text x="347.9" y="130">BOTH OVER 1.25μm(50μi) MIN NICKEL OVERALL</text>
<text x="313.7" y="137.9">3. PRODUCT SPECIFICATION: 2191160001-PS</text>
<text x="313.7" y="145.7">4. PACKAGING SPECIFICATION: TRAY,2191160161;</text>
<text x="409.3" y="153.5">TAPE &amp; REEL ,2191161161</text>
<text x="313.7" y="161.3">5. PARTS CONFORMS TO CLASS 'B' REQUIREMENTS OF COSMETIC</text>
<text x="318.8" y="169.1">SPECIFICATION PS-45499-002.</text>
<text x="313.7" y="176.9">6. THIS PART MATES WITH RECEPTACLE 219114</text>
<text x="313.7" y="184.7">7.CURRENT RATING : 9.2 A PER POWER PIN (PIN1~PIN 12)</text>
<text x="380.3" y="192.5">1.0 A PER SIGNAL PIN (S1~S4)</text>
<text x="313.7" y="200.4">8.VOLTAGE RATING : 12V AC/DC</text>
</g>
<g font-size="5.8">
<text x="343.6" y="366.8">mm</text>
<text x="361.9" y="366.8">NTS</text>
</g>
<g font-size="4.9">
<text x="36.6" y="56.8">CKT</text>
<text x="36.6" y="63.9">TOTAL</text>
<text x="55.6" y="63.9">POWER</text>
<text x="77.2" y="63.9">SIGNAL</text>
<text x="98.9" y="60.3">PART NUMBER</text>
<text x="137.8" y="60.3">PLATING OPTION</text>
<text x="182.1" y="60.3">PACK</text>
<text x="36.6" y="70.9">16</text>
<text x="55.6" y="70.9">12</text>
<text x="77.2" y="70.9">4</text>
<text x="98.9" y="70.9">2191160161</text>
<text x="137.8" y="70.9">A</text>
<text x="182.1" y="70.9">TRAY</text>
<text x="36.6" y="77.9">16</text>
<text x="55.6" y="77.9">12</text>
<text x="77.2" y="77.9">4</text>
<text x="98.9" y="77.9">2191161161</text>
<text x="137.8" y="77.9">A</text>
<text x="182.1" y="77.9">TAPE &amp; REEL</text>
<text x="36.6" y="114.9">CKT</text>
<text x="98.9" y="118.4">PART NUMBER</text>
<text x="137.8" y="118.4">PLATING OPTION</text>
<text x="182.1" y="118.4">PACK</text>
<text x="217.2" y="118.4">NOTE</text>
<text x="36.6" y="121.9">TOTAL</text>
<text x="55.6" y="121.9">POWER</text>
<text x="77.2" y="121.9">SIGNAL</text>
<text x="36.6" y="129">16</text>
<text x="55.6" y="129">12</text>
<text x="77.2" y="129">4</text>
<text x="98.9" y="129">2191160162</text>
<text x="137.8" y="129">B</text>
<text x="182.1" y="129">TRAY</text>
<text x="36.6" y="136">16</text>
<text x="55.6" y="136">12</text>
<text x="77.2" y="136">4</text>
<text x="98.9" y="136">2191161162</text>
<text x="137.8" y="136">B</text>
<text x="182.1" y="136">TAPE &amp; REEL</text>
<text x="217.2" y="132.5">NOT TOOL</text>
<text x="36.6" y="167.3">CKT</text>
<text x="98.9" y="170.8">PART NUMBER</text>
<text x="137.8" y="170.9">PLATING OPTION</text>
<text x="182.1" y="170.9">PACK</text>
<text x="217.2" y="170.9">NOTE</text>
<text x="36.6" y="174.4">TOTAL</text>
<text x="55.6" y="174.4">POWER</text>
<text x="77.2" y="174.4">SIGNAL</text>
<text x="36.6" y="181.4">16</text>
<text x="55.6" y="181.4">12</text>
<text x="77.2" y="181.4">4</text>
<text x="98.9" y="181.4">2191160163</text>
<text x="137.8" y="181.5">C</text>
<text x="182.1" y="181.4">TRAY</text>
<text x="217.2" y="185">NOT TOOL</text>
<text x="36.6" y="188.5">16</text>
<text x="55.6" y="188.5">12</text>
<text x="77.2" y="188.5">4</text>
<text x="98.9" y="188.5">2191161163</text>
<text x="137.8" y="188.5">C</text>
<text x="182.1" y="188.5">TAPE &amp; REEL</text>
<text x="412.6" y="424.8">C-SIZE</text>
</g>
<g font-size="4.8">
<text x="518.2" y="411.6">PSD</text>
<text x="531.4" y="411.6">000</text>
<text x="434.7" y="424.7">219116</text>
</g>
<g font-size="4.2">
<text x="24.5" y="4">12</text>
<text x="74" y="4">11</text>
<text x="119" y="4">10</text>
<text x="165.4" y="4">9</text>
<text x="210.6" y="4">8</text>
<text x="255.8" y="4">7</text>
<text x="301" y="4">6</text>
<text x="346.2" y="4">5</text>
<text x="391.4" y="4">4</text>
<text x="436.6" y="4">3</text>
<text x="481.8" y="4">2</text>
<text x="531.1" y="4">1</text>
<text x="1.1" y="33.2">H</text>
<text x="554.9" y="33.2">H</text>
<text x="1" y="90.4">G</text>
<text x="554.8" y="90.4">G</text>
<text x="1.4" y="141.2">F</text>
<text x="555.2" y="141.2">F</text>
<text x="1.3" y="192">E</text>
<text x="555.1" y="192">E</text>
<text x="1.1" y="242.8">D</text>
<text x="554.9" y="242.8">D</text>
<text x="1.1" y="293.6">C</text>
<text x="554.9" y="293.6">C</text>
<text x="1.3" y="344.4">B</text>
<text x="555.1" y="344.4">B</text>
<text x="1.3" y="401.6">A</text>
<text x="555.1" y="401.6">A</text>
<text x="7.1" y="425.3">DOCUMENT STATUS</text>
<text x="53.6" y="425.3">P1</text>
<text x="65.2" y="425.3">RELEASE DATE</text>
<text x="102.7" y="425.3">2026/01/13</text>
<text x="130.5" y="425.3">09:35:22</text>
<text x="24.5" y="430.8">12</text>
<text x="74" y="430.8">11</text>
<text x="119" y="430.8">10</text>
<text x="165.4" y="430.8">9</text>
<text x="210.6" y="430.8">8</text>
<text x="255.8" y="430.8">7</text>
<text x="301" y="430.8">6</text>
<text x="346.2" y="430.8">5</text>
<text x="391.4" y="430.8">4</text>
<text x="436.6" y="430.8">3</text>
<text x="481.8" y="430.8">2</text>
<text x="531.1" y="430.8">1</text>
</g>
<g font-size="3.9">
<text x="472.1" y="383.4">PCIE CEM 5 12V2X6 HEADER ASSY</text>
<text x="474" y="398.2">PRODUCT CUSTOMER DRAWING</text>
<text x="460.8" y="424.4">SEE TABLE</text>
<text x="490.7" y="424.4">GENERAL MARKET</text>
<text x="536.2" y="424.4">2 OF 2</text>
</g>
<g font-size="3.8">
<text x="377" y="383.9">EC NO: 844069</text>
<text x="377" y="388.9">DRWN: WYATTH5</text>
<text x="436.5" y="388.9">2025/12/31</text>
<text x="377" y="393.9">CHK'D:</text>
<text x="390.5" y="393.9">XQZHANG</text>
<text x="436.5" y="393.9">2026/01/13</text>
<text x="377" y="398.9">APPR:</text>
<text x="390.5" y="398.9">XQZHANG</text>
<text x="436.5" y="398.9">2026/01/13</text>
<text x="377.1" y="403.9">INITIAL REVISION:</text>
<text x="377" y="408.9">DRWN: ZIXUAQ</text>
<text x="377" y="413.9">APPR:</text>
<text x="390.5" y="413.9">XQZHANG</text>
<text x="436.5" y="408.9">2021/10/25</text>
<text x="436.8" y="413.9">2024/03/11</text>
</g>
<text font-size="3.4" x="376.9" y="360.7">CURRENT REV DESC:</text>
<g font-size="2.9">
<text x="338" y="356.1">THIS DRAWING CONTAINS INFORMATION THAT IS PROPRIETARY TO MOLEX ELECTRONIC TECHNOLOGIES, LLC AND SHOULD NOT BE USED WITHOUT WRITTEN PERMISSION</text>
<text x="339.6" y="372.2">GENERAL TOLERANCES</text>
<text x="343" y="375.8">(UNLESS SPECIFIED)</text>
<text x="338.1" y="382">ANGULAR TOL</text>
<text x="360" y="381.9">±</text>
<text x="366.3" y="382">2.0 °</text>
<text x="338.2" y="388.2">4 PLACES</text>
<text x="360" y="388.2">±</text>
<text x="338.2" y="394.4">3 PLACES</text>
<text x="360" y="394.4">±</text>
<text x="338.2" y="400.6">2 PLACES</text>
<text x="360" y="400.6">±</text>
<text x="367" y="400.6">0.2</text>
<text x="338.2" y="406.8">1 PLACE</text>
<text x="360" y="406.8">±</text>
<text x="366.2" y="406.8">0.25</text>
<text x="338.2" y="413">0 PLACES</text>
<text x="360" y="413">±</text>
<text x="340.8" y="418.4">DRAFT WHERE APPLICABLE</text>
<text x="344.8" y="425.6">WITHIN DIMENSIONS</text>
<text x="348.5" y="422">MUST REMAIN</text>
</g>
<text font-size="2.4" x="542.1" y="403.1">REVISION</text>
<g font-size="2.3">
<text x="338" y="359.6">DIMENSION UNITS</text>
<text x="363.8" y="359.6">SCALE</text>
<text x="455.3" y="403.1">DOCUMENT NUMBER</text>
<text x="517.3" y="403.1">DOC TYPE</text>
<text x="529.8" y="403.1">DOC PART</text>
<text x="377.9" y="417.6">THIRD ANGLE PROJECTION</text>
<text x="415.9" y="417.6">DRAWING</text>
<text x="439.2" y="417.6">SERIES</text>
<text x="455.3" y="417.6">MATERIAL NUMBER</text>
<text x="488.4" y="417.6">CUSTOMER</text>
<text x="532.3" y="417.6">SHEET NUMBER</text>
</g>
<g font-size="1.1">
<text x="5" y="428.3">FORMAT: master-tb-prod-C</text>
<text x="5" y="429.7">REVISION: J1</text>
<text x="5" y="431.1">DATE: 2021/05/01</text>
</g>
</svg>
